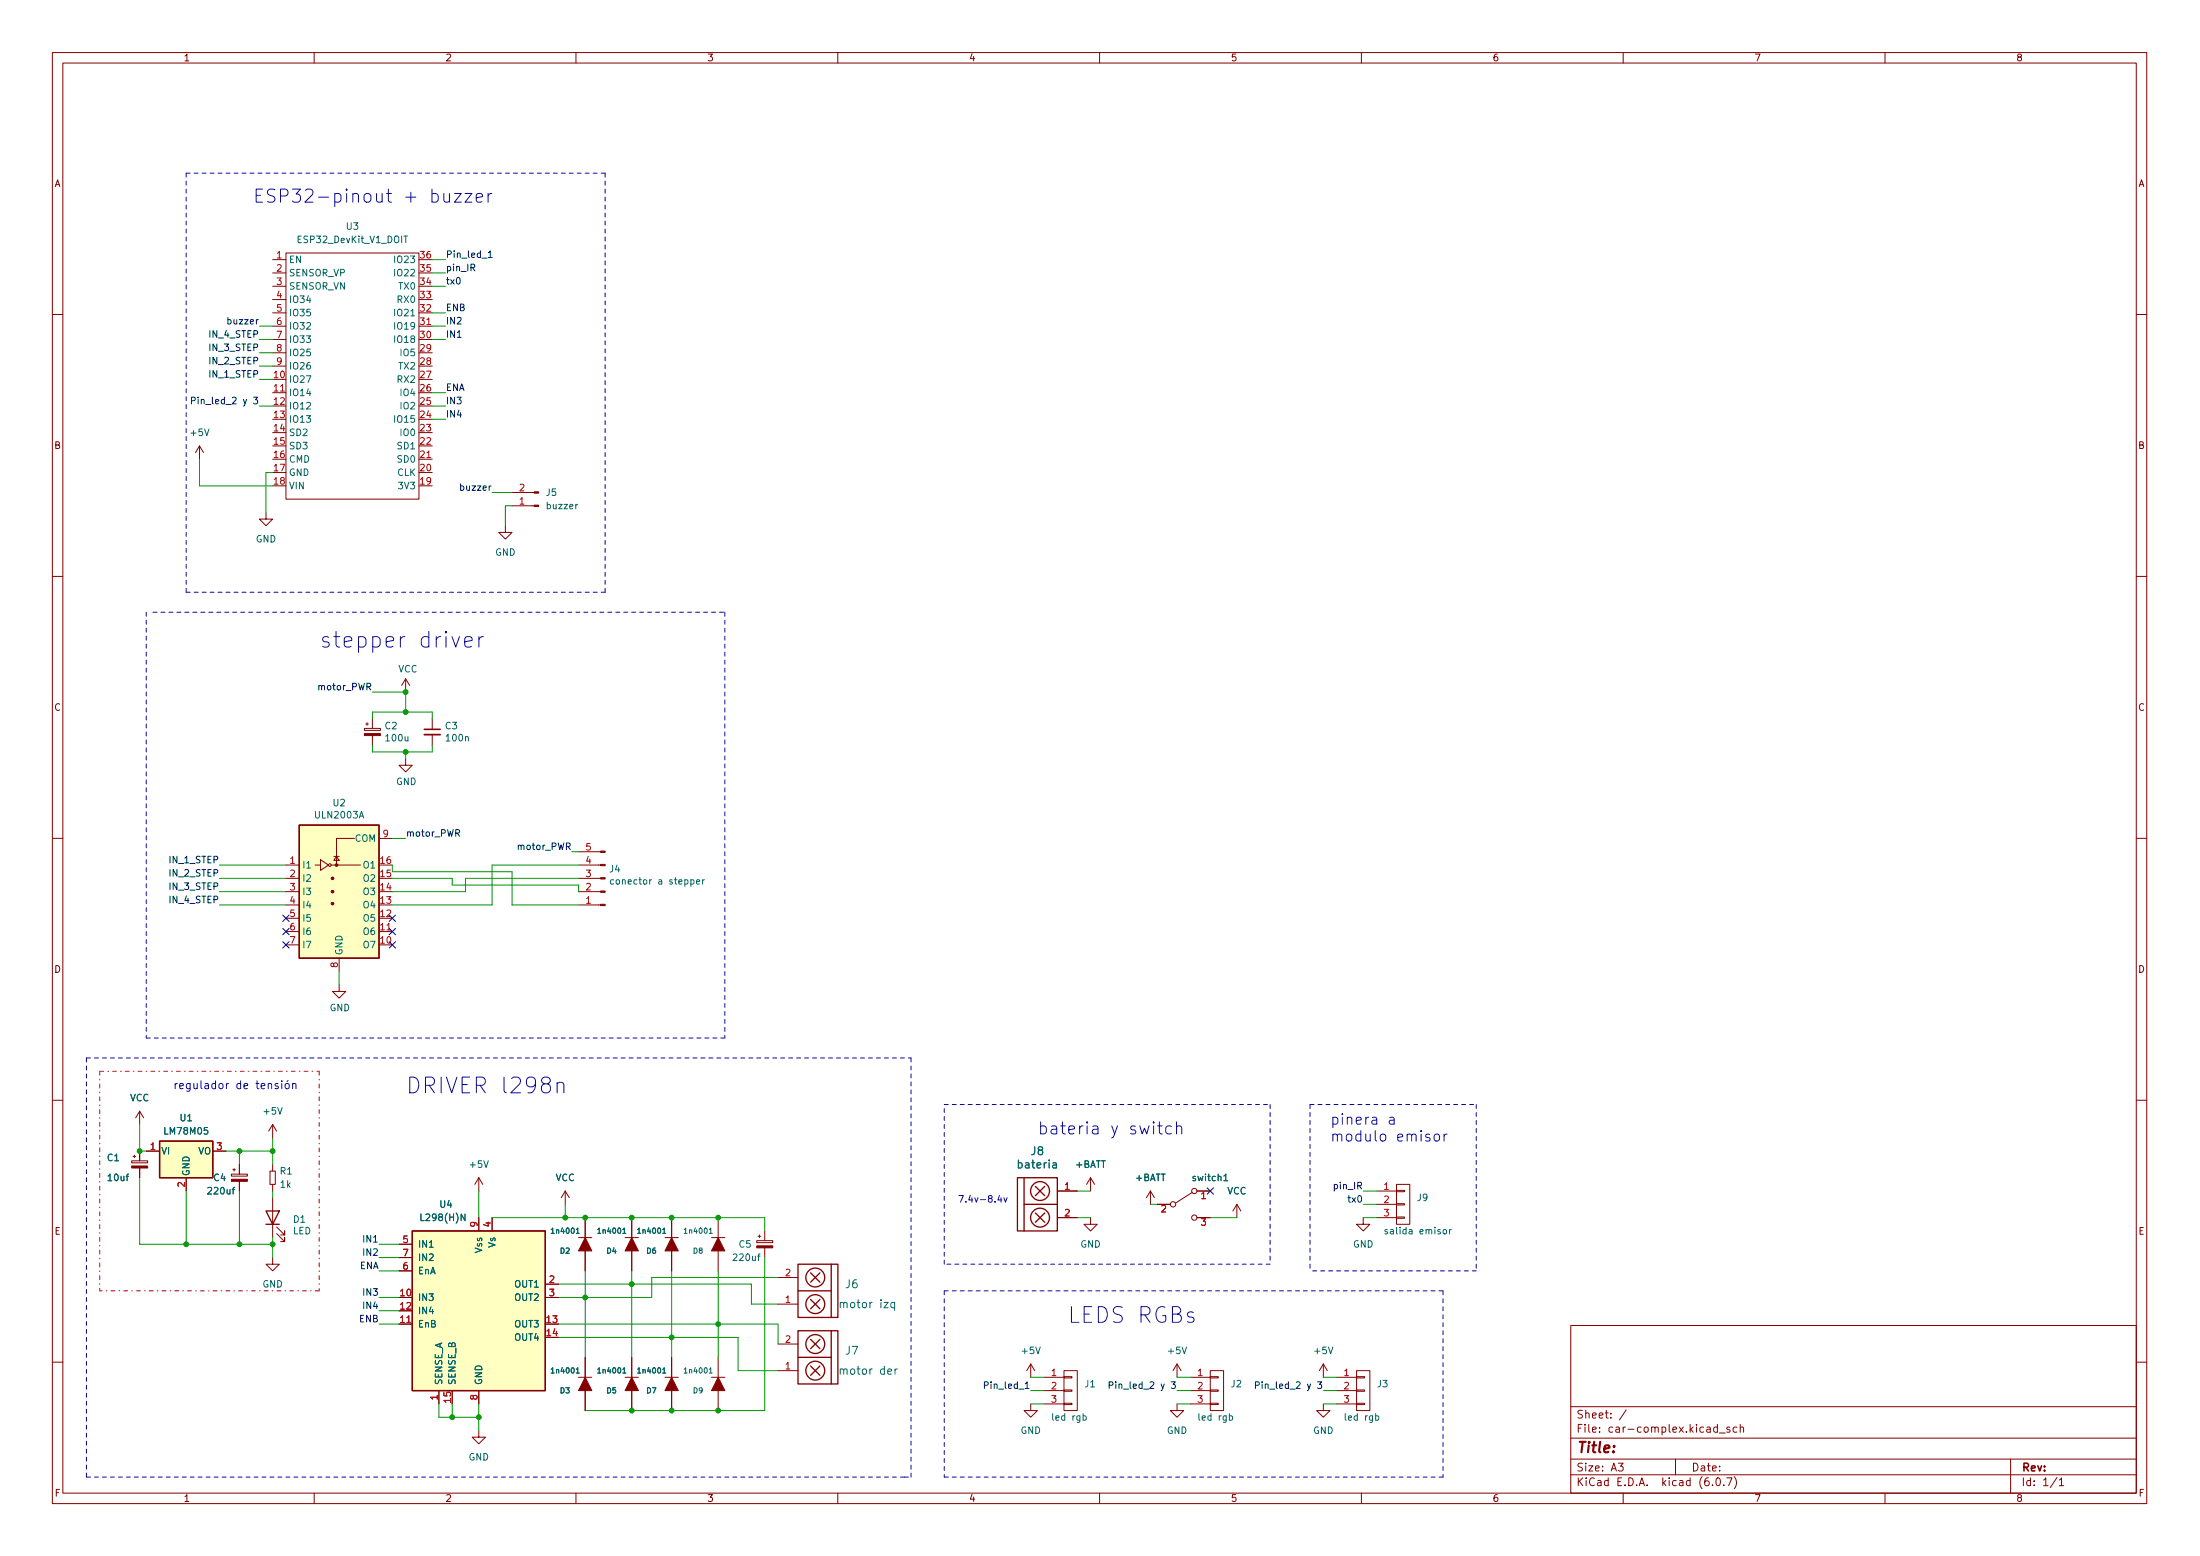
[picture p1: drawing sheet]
<svg xmlns="http://www.w3.org/2000/svg" width="420mm" height="297mm" viewBox="0 0 420 297" stroke-linecap="round" stroke-linejoin="round" font-family="sans-serif">
<g fill="none" stroke="#840000" stroke-width=".19">
<path d="M10 10h400v277h-400zM12 12h396v273h-396zM60 10v2M110 10v2M160 10v2M210 10v2M260 10v2M310 10v2M360 10v2M52.1 49.6h2.5M52.1 52.1h2.5M52.1 54.6h2.5"/>
<path d="M52.1 57.2h2.5M52.1 59.7h2.5M54.6 48.3h25.4v47h-25.4zM10 60h2M52.1 75h2.5M52.1 62.3h2.5M52.1 64.8h2.5M52.1 67.3h2.5M52.1 69.9h2.5M80 62.3h2.5M408 60h2M38.1 85.1l-.8 1.3"/>
<path d="M38.1 85.1v2.6M38.1 85.1l.8 1.3M50.8 97.8v1.3h1.3l-1.3 1.3-1.3-1.3h1.3M80 87.7h2.5M97.8 94h4.2M97.8 96.6h4.2M10 110h2M96.5 100.4v1.2h1.3l-1.3 1.3-1.3-1.3h1.3M408 110h2M69.6 139.1h3v.3h-3zM69.8 138.2h.6M70.1 138v.5"/>
<path d="M71.1 137.2v1.9M77.5 129.6l-.8 1.2M77.5 129.6v2.5M77.5 129.6l.7 1.2M82.5 137.2v2M71.1 140.4v1.9M77.5 144.8v1.3h1.2l-1.2 1.3-1.3-1.3h1.3M82.5 140.2v2.1M10 160h2M54.6 165.1h2.5M54.6 177.8h2.5M54.6 167.7h2.5"/>
<path d="M54.6 170.2h2.5M54.6 172.8h2.5M54.6 175.3h2.5M60.2 165.1h1M61.2 164.1l1.5 1-1.5 1.1zM63.2 165.1h5.6M63.8 163.5h1M64.3 163.5l.5 .7h-1zM67.7 160.1h-3.4v5M72.4 160.1h2.5M72.4 177.8h2.5M110.5 165.1h4.2"/>
<path d="M110.5 167.7h4.2M110.5 170.2h4.2M110.5 172.8h4.2M110.5 162.6h4.2M408 160h2M54.6 180.4h2.5M64.8 188v1.3h1.2l-1.2 1.2-1.3-1.2h1.3M64.8 182.9v2.6M10 210h2M26.7 212.1l-.8 1.3M26.7 212.1v2.6M26.7 219.7v1.9"/>
<path d="M26.7 212.1l.7 1.3M27.9 219.7h2.6M40.6 219.7h2.6M52.1 214.7l-.8 1.2M52.1 214.7v2.5M52.1 214.7l.7 1.2M408 210h2M25.1 221.6h3.1v.4h-3.1zM25.4 220.8h.5M25.7 220.5v.5M26.7 223v1.8M35.6 224.8v2.6"/>
<path d="M44.2 224.1h3v.4h-3zM44.4 223.3h.6M44.7 223v.6M45.7 222.3v1.8M45.7 225.5v1.9M51.6 223.6h1v2.5h-1zM52.1 222.3v1.3M52.1 226.1v1.3M52.1 228.6v7.7M52.8 235.5l1.6 1.5v-.7v.7h-.8M52.8 234.2l1.6 1.5v-.7v.7h-.8M76.2 237.5h2.5"/>
<path d="M91.4 224.8v2.6M91.4 232.4v2.6M91.4 224.8l-.7 1.3M91.4 224.8l.8 1.3M94 232.4v2.6M107.9 227.4l-.7 1.2M107.9 227.4v2.5M107.9 227.4l.8 1.2M110.5 236.3h2.5M111.8 232.4v3.9M111.8 238.8v3.8M119.4 236.3h2.5"/>
<path d="M120.6 232.4v3.9M120.6 238.8v3.8M127 236.3h2.5M128.3 232.4v3.9M128.3 238.8v3.8M135.9 236.3h2.5M137.2 232.4v3.9M137.2 238.8v3.8M144.5 236.8h3.1v.4h-3.1zM144.8 236h.5M145 235.7v.6M146 235v1.8"/>
<path d="M146 238.2v1.9M201.9 227.4h3.8M201.9 232.4h3.8M208.3 232.4v1.3h1.2l-1.2 1.3-1.3-1.3h1.3M208.3 224.8l-.8 1.3M208.3 224.8v2.6M208.3 224.8l.7 1.3M219.7 227.4l-.8 1.2M219.7 227.4v2.5M219.7 227.4l.8 1.2M221 229.9h2.5M227.7 227.6l-3.2 2.1"/>
<path d="M228.6 227.4h2.5M228.6 232.4h2.5M236.2 229.9l-.7 1.3M236.2 229.9v2.5M236.2 229.9l.8 1.3M260.3 232.4v1.3h1.3l-1.3 1.3-1.2-1.3h1.2M262.9 227.4h3.8M262.9 232.4h3.8M262.9 229.9h3.8M266.7 232.3h1.5v.3h-1.5zM266.7 229.8h1.5v.2h-1.5zM266.7 227.2h1.5v.3h-1.5z"/>
<path d="M266.7 226.1h2.5v7.6h-2.5zM52.1 240.1v1.2h1.2l-1.2 1.3-1.3-1.3h1.3M76.2 252.8h2.5M76.2 242.6h2.5M76.2 240.1h2.5M104.1 245.1h2.6M104.1 247.7h2.6M111.8 259.1v3.8M120.6 259.1v3.8M128.3 259.1v3.8M137.2 259.1v3.8M148.6 256.6h3.8"/>
<path d="M148.6 249h3.8M148.6 243.9h3.8M300 253h108v32h-108zM10 260h2M83.8 265.5v2.5M91.4 273.1v1.3h1.3l-1.3 1.2-1.2-1.2h1.2M91.4 265.5v2.5M110.5 262.9h2.5M111.8 265.5v3.8M119.4 262.9h2.5M120.6 265.5v3.8M127 262.9h2.5"/>
<path d="M128.3 265.5v3.8M135.9 262.9h2.5M137.2 265.5v3.8M148.6 261.7h3.8M196.8 268v1.3h1.3l-1.3 1.2-1.2-1.2h1.2M196.8 260.4l-.7 1.3M196.8 260.4v2.5M196.8 260.4l.8 1.3M199.4 262.9h3.8M199.4 265.5h3.8M199.4 268h3.8M203.2 267.9h1.5v.2h-1.5z"/>
<path d="M203.2 265.3h1.5v.3h-1.5zM203.2 262.8h1.5v.3h-1.5zM203.2 261.7h2.5v7.6h-2.5zM224.8 268v1.3h1.3l-1.3 1.2-1.3-1.2h1.3M224.8 260.4l-.8 1.3M224.8 260.4v2.5M224.8 260.4l.8 1.3M227.3 262.9h3.8M227.3 265.5h3.8M227.3 268h3.8M231.1 267.9h1.6v.2h-1.6zM231.1 265.3h1.6v.3h-1.6z"/>
<path d="M231.1 262.8h1.6v.3h-1.6zM231.1 261.7h2.6v7.6h-2.6zM252.7 268v1.3h1.3l-1.3 1.2-1.2-1.2h1.2M252.7 260.4l-.7 1.3M252.7 260.4v2.5M252.7 260.4l.8 1.3M255.3 262.9h3.8M255.3 265.5h3.8M255.3 268h3.8M259.1 267.9h1.5v.2h-1.5zM259.1 265.3h1.5v.3h-1.5zM259.1 262.8h1.5v.3h-1.5z"/>
<path d="M259.1 261.7h2.5v7.6h-2.5zM300 278.5h108M300 274.5h108M300 268.5h108M309.1 279.3h.9l-.5 .6 .4 .1v.7l-.2 .1-.6-.1M310.6 269.1l-1.3 2M320 278.5v3M328 272.5l-.4-.1-.3 .3 .1 .6h.6M328 271.9v1.5M328.4 273.6h1.1M330.3 272.5l-.3-.1-.2 .2 .1 .2 .4 .2v.3h-.5M331.7 272.5l-.4-.1-.3 .3 .1 .6h.6"/>
<path d="M332.4 272.6l.2-.2 .3 .1 .1 .9M332.4 271.9v1.5M384 278.5v6.5M408 260h2M60 285v2M110 285v2M160 285v2M210 285v2M260 285v2M300 281.5h108M310 285v2M327.1 283.5v.1"/>
<path d="M327.9 282.2l.2-.1a.8 .8 0 0 1 .5 .8 .8 .8 0 0 1-.5 .7 1 1 0 0 1-.2-1.4zM329.2 283.5v.1M329.8 282.1h1l-.7 1.5M331.2 281.9a1.72 1.72 0 0 1 0 2.3M360 285v2M392.9 282l-1.3 2M393.3 282.5l.4-.4v1.5M393.3 283.6h.8"/>
<circle cx="63" cy="165.1" r=".25"/>
<circle cx="224" cy="229.9" r=".51"/>
<circle cx="228.1" cy="227.4" r=".51"/>
<circle cx="228.1" cy="232.4" r=".51"/>
</g>
<g fill="#840000" stroke="#840000" stroke-width=".19">
<path d="M25.1 222.6h3.1v.4h-3.1z"/>
<path d="M102 93.9h.9v.2h-.9z"/>
<path d="M102 96.4h.9v.3h-.9z"/>
<path d="M44.2 225.1h3v.4h-3z"/>
<path d="M128.3 262.9l1.2 2.6h-2.5z"/>
<path d="M120.6 262.9l1.3 2.6h-2.5z"/>
<path d="M111.8 236.3l1.2 2.5h-2.5z"/>
<path d="M128.3 236.3l1.2 2.5h-2.5z"/>
<path d="M114.7 162.5h.9v.2h-.9z"/>
<path d="M114.7 165h.9v.3h-.9z"/>
<path d="M114.7 167.5h.9v.3h-.9z"/>
<path d="M114.7 170.1h.9v.2h-.9z"/>
<path d="M114.7 172.6h.9v.3h-.9z"/>
<path d="M120.6 236.3l1.3 2.5h-2.5z"/>
<path d="M111.8 262.9l1.2 2.6h-2.5z"/>
<path d="M144.5 237.8h3.1v.4h-3.1z"/>
<path d="M137.2 236.3l1.2 2.5h-2.5z"/>
<path d="M69.6 140h3v.4h-3z"/>
<path d="M137.2 262.9l1.2 2.6h-2.5z"/>
<circle cx="63.5" cy="172.5" r=".25"/>
<circle cx="63.5" cy="170.2" r=".25"/>
<circle cx="63.5" cy="167.7" r=".25"/>
<circle cx="64.3" cy="165.1" r=".25"/>
</g>
<g fill="none" stroke="#006464" stroke-width=".19">
<path d="M77.1 45.1h.8M117.2 168l-.4-.1-.2 .3 .1 .5h.5M133 168.4l.6-.2v-.2l-.4-.1-.2 .2 .1 .6h.5M134.2 167.9v.9M134.5 167.9l-.3 .3M110.1 235.4h.5M118.9 235.4h.6M126.6 235.4h.5M135.5 235.4h.5M233.7 224.5l.4-.4v1.3M233.7 225.4h.8M265 234.8l-.3-.1-.2 .2v.2l.5 .1v.3h-.5"/>
<path d="M275.7 234.8l.2-.1 .3 .1 .1 .5-.1 .2-.3 .1-.2-.2zM276.8 234.7v.9M277.2 234.7l-.4 .3M170.9 248.7l-.5-.1-.3 .3 .2 .7h.6M170.9 248.6v1.6M110.1 262.1h.5M118.9 262.1h.6M126.6 262.1h.5M135.5 262.1h.5M170.9 261.3v1M171.4 261.3l-.3 .1-.2 .2M206.8 270.3h.4l.3 .2-.2 .6h-.5"/>
<path d="M234.8 270.3h.4l.2 .2-.1 .6h-.5M262.7 270.3h.4l.2 .2-.1 .6h-.5"/>
</g>
<g fill="#ffffc2" stroke="#ffffc2" stroke-width=".19">
<path d="M78.7 235h25.4v30.5h-25.4z"/>
<path d="M57.1 157.5h15.3v25.4h-15.3z"/>
<path d="M30.5 217.8h10.1v7h-10.1z"/>
</g>
<g fill="none" stroke="#840000" stroke-width=".25">
<path d="M57.1 157.5h15.3v25.4h-15.3zM30.5 217.8h10.1v7h-10.1zM50.8 231.2h2.5l-1.2 2.5zM50.8 233.7h2.5M78.7 235h25.4v30.5h-25.4zM194.3 224.8h7.6v10.2h-7.6zM195.6 229.9h6.3M195.6 224.8v10.2M197.7 231.6l1.8 1.7M197.7 226.5l1.8 1.8M199.5 231.6l-1.8 1.7M199.5 226.5l-1.8 1.8"/>
<path d="M152.4 254h7.6v10.2h-7.6zM152.4 241.3h7.6v10.2h-7.6zM152.4 259.1h6.3M152.4 246.4h6.3M154.8 255.7l1.8 1.8M154.8 243l1.8 1.8M154.8 248.1l1.8 1.7M156.6 255.7l-1.8 1.8M156.6 243l-1.8 1.8M156.6 248.1l-1.8 1.7M158.7 241.3v10.2M158.7 254v10.2"/>
<path d="M154.8 260.8l1.8 1.7M156.6 260.8l-1.8 1.7"/>
<circle cx="198.6" cy="227.4" r="1.8"/>
<circle cx="198.6" cy="232.4" r="1.8"/>
<circle cx="155.7" cy="256.6" r="1.8"/>
<circle cx="155.7" cy="249" r="1.8"/>
<circle cx="155.7" cy="243.9" r="1.8"/>
<circle cx="155.7" cy="261.7" r="1.8"/>
</g>
<path d="M81 140.2h3.1" fill="none" stroke="#840000" stroke-width=".33"/>
<path d="M81 139.2h3.1" fill="none" stroke="#840000" stroke-width=".3"/>
<g fill="none" stroke="#0f0f0f" stroke-width=".19">
<path d="M93.3 48.2l.3-.3v1.3M93.3 49.2h.7M36.6 76.5l.6-.1 .1-.1-.1-.4-.6-.1v1.3M37.8 75.8v.1M37.8 76.3v.8M87 159h.6l.2-.2-.1-.3-.7-.1v1.2M87.3 159l.5 .6M188 264.5l.6-.1 .1-.2v-.3l-.7-.1v1.3M211.8 264.5l.6-.1 .2-.2-.1-.3-.7-.1v1.3M213.1 263.8v.1M213.1 264.2v.9M239.8 264.5l.6-.1 .1-.2-.1-.3-.6-.1v1.3"/>
<path d="M241 263.8v.1M241 264.2v.9"/>
</g>
<g fill="none" stroke="#0000c2" stroke-width=".19">
<path d="M84.8 36.9v1.3l.1 .3a.68 .68 0 0 0 .9-.1M85.8 36.9v1.7M86.8 36.9h1.3l-1.3 1.7h1.3M88.8 36.9h1.3l-1.3 1.7h1.3M91 37.8l1.1-.3-.1-.4-.7-.2-.3 .4 .1 1.2 .2 .1 .7-.1M93.2 36.9v1.7M93.9 36.9a.64 .64 0 0 0-.7 .5M88.8 122.5l1.4-.3-.2-.5-.8-.2-.3 .2-.1 .3v1.1l.1 .3 .3 .1 .8-.1M91.5 121.5v2M92.3 121.5a.77 .77 0 0 0-.8 .6M33.5 206.8v1M33.9 206.8l-.3 .1-.1 .2"/>
<path d="M34.3 207.3l.7-.1v-.3l-.5-.1-.2 .2 .1 .8h.6M36.3 206.8v1.2l-.3 .3h-.3M36.3 206.9l-.4-.1-.3 .3 .1 .7h.6M37 206.8l.1 1h.4l.2-.1M37.7 206.8v1M38.4 206.3v1.3l.2 .2M39.2 206.9h.5l.1 .9M39.8 207.2l-.5 .1a.29 .29 0 0 0-.2 .2 .29 .29 0 0 0 .2 .3h.5M41.2 206.9l-.5-.1-.2 .3 .1 .7h.6M41.2 206.3v1.5M42 206.9l.3-.1 .3 .3v.4l-.3 .3h-.3l-.2-.3zM43.2 206.8v1"/>
<path d="M43.7 206.8l-.3 .1-.2 .2M46 206.9l-.5-.1-.3 .3 .2 .7h.6M46 206.3v1.5M46.6 207.3l.7-.1-.1-.3-.4-.1-.2 .2 .1 .8h.5M48.9 206.8h.6M49.1 206.3v1.3l.4 .2M49.9 207.3l.7-.1-.1-.3-.4-.1-.2 .2 .1 .8h.5M51.2 207l.3-.2 .3 .1 .1 .9M51.2 206.8v1M53.1 206.9l-.4-.1-.2 .2 .1 .3 .5 .1v.4h-.6M53.8 206.3v.2M53.8 206.8v1"/>
<path d="M54.5 207l.2-.2 .5 .2v.5l-.1 .3h-.4l-.2-.1zM55 206.3l-.2 .2M55.9 207l.2-.2 .4 .1v.9M55.9 206.8v1M106.4 206.9a.74 .74 0 0 1 1.3 .1v1.6M106.4 206.6v2M221.1 214.9h.9M221.4 214.2v1.9l.1 .3 .5 .1M223.7 215l-.6-.1-.5 .5v.6l.2 .4 .3 .1 .6-.1M224.7 215.2a.57 .57 0 0 1 1 .1v1.2M224.7 214.2v2.3M265.4 213.4h.8l.1 1.2"/>
<path d="M266.3 213.8h-.7a.39 .39 0 0 0-.3 .4 .39 .39 0 0 0 .3 .4l.7-.1M274 216.7a.54 .54 0 0 1 .5-.2 .54 .54 0 0 1 .4 .4v.6a.54 .54 0 0 1-.5 .4 .54 .54 0 0 1-.5-.4zM275.8 216.5v1.3M276.4 216.5l-.4 .1-.2 .3M190.9 228.2l-.3 .9h.8M191.2 228.7v.8M191.7 228.7l.3 .8 .3-.8"/>
</g>
<path d="M19 204.5v41.9M19 204.5h42M61 204.5v41.9M61 246.4h-42" fill="none" stroke="#ff0025" stroke-width=".19" stroke-dasharray=".8 .8 .2 .8"/>
<g fill="none" stroke="#0000c2" stroke-width=".19" stroke-dasharray=".8 .8">
<path d="M35.6 33.1h80M115.6 33.1v80M27.9 116.9v81.3M29.2 116.9h109.2M35.6 113.1v-80M115.6 113.1h-80M138.4 116.9v81.3M138.4 198.2h-110.5M16.5 202h157.5M174 202v80M180.3 210.9h62.3M242.6 210.9v30.4"/>
<path d="M250.2 210.9h31.7M250.2 210.9v31.7M281.9 210.9v31.7M180.3 246.4v35.6M180.3 246.4h95.3M180.3 241.3v-30.4M242.6 241.3h-62.3M275.6 246.4v35.6M281.9 242.6h-31.7M16.5 282v-80M172.7 282h-156.2M172.7 282h1.3"/>
<path d="M275.6 282h-95.3"/>
</g>
<g fill="none" stroke="#009600" stroke-width=".19">
<path d="M82.5 54.6h2.6M82.5 49.6h2.6M82.5 52.1h2.6M82.5 59.7h2.6M49.5 62.3h2.6M49.5 64.8h2.6M49.5 77.5h2.6M49.5 69.9h2.6M49.5 72.4h2.6M49.5 67.3h2.6M82.5 62.3h2.6M82.5 75h2.6"/>
<path d="M82.5 64.8h2.6M82.5 77.5h2.6M38.1 87.7v5h14M52.1 90.2h-1.3v7.6M82.5 80h2.6M94 94h3.8M97.8 96.6h-1.3v3.8M71.1 132.1h6.4v3.8M71.1 137.2v-1.3h11.4v1.3M71.1 142.3v1.2h11.4v-1.2M77.5 143.5v1.3M41.9 165.1h12.7"/>
<path d="M41.9 170.2h12.7M41.9 167.7h12.7M41.9 172.8h12.7M74.9 167.7h11.5v1.2h24.1v1.3M74.9 165.1v1.3h22.9v6.4h12.7M74.9 160.1h2.6M109.2 162.6h1.3M110.5 165.1h-16.5v7.7h-19.1M110.5 167.7h-21.6v2.5h-14M64.8 185.5v2.5M26.7 214.7v5h1.2M43.2 219.7h8.9"/>
<path d="M45.7 219.7v2.6M52.1 217.2v5.1M26.7 224.8v12.7h25.4M35.6 227.4v10.1M45.7 227.4v10.1M52.1 227.4v1.2M52.1 236.3v3.8M72.4 237.5h3.8M91.4 227.4v5M94 232.4h52v2.6M107.9 229.9v2.5M205.7 232.4h2.6"/>
<path d="M205.7 227.4h2.6M219.7 229.9h1.3M231.1 232.4h5.1M260.3 232.4h2.6M260.3 227.4h2.6M260.3 229.9h2.6M72.4 250.2h3.8M72.4 242.6h3.8M72.4 240.1h3.8M72.4 252.8h3.8M72.4 247.7h3.8M106.7 245.1h36.8v3.9h5.1"/>
<path d="M106.7 255.3h34.3v6.4h7.6M106.7 252.8h41.9v3.8M111.8 242.6v16.5M120.6 242.6v16.5M128.3 242.6v16.5M137.2 242.6v16.5M146 240.1v29.2h-34.2M148.6 243.9h-24.1v3.8h-17.8M83.8 268v2.5h7.6M86.4 268v2.5M91.4 268v5.1M196.8 262.9h2.6"/>
<path d="M196.8 265.5h2.6M196.8 268h2.6M224.8 262.9h2.5M224.8 265.5h2.5M224.8 268h2.5M252.7 262.9h2.6M252.7 265.5h2.6M252.7 268h2.6"/>
</g>
<g fill="none" stroke="#000084" stroke-width=".19">
<path d="M54 174.7l1.2 1.2M54 177.2l1.2 1.2M54 179.8l1.2 1.2M55.2 174.7l-1.2 1.2M55.2 177.2l-1.2 1.2M55.2 179.8l-1.2 1.2M74.3 174.7l1.2 1.2M74.3 179.8l1.2 1.2M74.3 177.2l1.2 1.2M75.5 174.7l-1.2 1.2M75.5 179.8l-1.2 1.2M75.5 177.2l-1.2 1.2"/>
<path d="M230.5 226.8l1.2 1.2M231.7 226.8l-1.2 1.2"/>
</g>
<g fill="#009600" stroke="#009600" stroke-width=".19">
<circle cx="77.5" cy="143.5" r=".46"/>
<circle cx="77.5" cy="132.1" r=".46"/>
<circle cx="77.5" cy="135.9" r=".46"/>
<circle cx="35.6" cy="237.5" r=".46"/>
<circle cx="26.7" cy="219.7" r=".46"/>
<circle cx="52.1" cy="219.7" r=".46"/>
<circle cx="52.1" cy="237.5" r=".46"/>
<circle cx="45.7" cy="237.5" r=".46"/>
<circle cx="45.7" cy="219.7" r=".46"/>
<circle cx="137.2" cy="269.3" r=".46"/>
<circle cx="107.9" cy="232.4" r=".46"/>
<circle cx="137.2" cy="252.8" r=".46"/>
<circle cx="137.2" cy="232.4" r=".46"/>
<circle cx="128.3" cy="255.3" r=".46"/>
<circle cx="91.4" cy="270.5" r=".46"/>
<circle cx="120.6" cy="232.4" r=".46"/>
<circle cx="128.3" cy="232.4" r=".46"/>
<circle cx="120.6" cy="245.1" r=".46"/>
<circle cx="111.8" cy="247.7" r=".46"/>
<circle cx="111.8" cy="232.4" r=".46"/>
<circle cx="128.3" cy="269.3" r=".46"/>
<circle cx="120.6" cy="269.3" r=".46"/>
<circle cx="86.4" cy="270.5" r=".46"/>
</g>
<g font-size="4.2" fill="#0000c2">
<text x="61" y="123.7">stepper driver</text>
<text x="77.5" y="208.8">DRIVER l298n</text>
<text x="203.8" y="252.6">LEDS RGBs</text>
</g>
<text font-size="3.5" fill="#0000c2" x="48.3" y="38.7">ESP32-pinout + buzzer</text>
<text font-size="3.2" fill="#0000c2" x="198.1" y="216.6">bateria y switch</text>
<g font-size="2.8" fill="#0000c2">
<text x="254" y="214.7">pinera a</text>
<text x="254" y="217.9">modulo emisor</text>
</g>
<text font-size="2.8" fill="#840000" x="301" y="277.3">Title:</text>
<g font-size="2.1" fill="#006464">
<text x="196.9" y="220.5">J8</text>
<text x="194.6" y="223">bateria</text>
<text x="161.5" y="245.9">J6</text>
<text x="160.9" y="249.7">motor izq</text>
<text x="160.9" y="262.4">motor der</text>
<text x="161.5" y="258.6">J7</text>
</g>
<g font-size="2.1" fill="#840000">
<text x="301" y="273.5">File: car-complex.kicad_sch</text>
<text x="301" y="270.8">Sheet: /</text>
<text x="301" y="280.9">Size: A3</text>
<text x="323" y="280.9">Date:</text>
<text x="386" y="280.9">Rev:</text>
<text x="301" y="283.7">KiCad E.D.A. kicad (6.0.7)</text>
<text x="386" y="283.7">Id: 1/1</text>
</g>
<g font-size="1.8" fill="#840000">
<text x="35" y="11.7">1</text>
<text x="85" y="11.7">2</text>
<text x="135" y="11.7">3</text>
<text x="185" y="11.7">4</text>
<text x="235" y="11.7">5</text>
<text x="285" y="11.7">6</text>
<text x="335" y="11.7">7</text>
<text x="385" y="11.7">8</text>
<text x="10.3" y="35.7">A</text>
<text x="408.3" y="35.7">A</text>
<text x="10.3" y="85.7">B</text>
<text x="408.3" y="85.7">B</text>
<text x="10.3" y="135.7">C</text>
<text x="408.3" y="135.7">C</text>
<text x="10.3" y="185.7">D</text>
<text x="408.3" y="185.7">D</text>
<text x="10.4" y="235.7">E</text>
<text x="408.4" y="235.7">E</text>
<text x="10.4" y="285.7">F</text>
<text x="35" y="286.7">1</text>
<text x="85" y="286.7">2</text>
<text x="135" y="286.7">3</text>
<text x="185" y="286.7">4</text>
<text x="235" y="286.7">5</text>
<text x="285" y="286.7">6</text>
<text x="335" y="286.7">7</text>
<text x="385" y="286.7">8</text>
<text x="408.4" y="285.7">F</text>
</g>
<g font-size="1.8" fill="#006464">
<text x="57.1" y="46.4">ESP32_DevKit_V1_DOIT</text>
<text x="66.2" y="43.9">U3</text>
<text x="55.1" y="50.2">EN</text>
<text x="55.1" y="52.7">SENSOR_VP</text>
<text x="75.7" y="52.7">IO22</text>
<text x="75.7" y="50.2">IO23</text>
<text x="55.1" y="55.3">SENSOR_VN</text>
<text x="55.1" y="57.8">IO34</text>
<text x="76.1" y="57.8">RX0</text>
<text x="76.3" y="55.3">TX0</text>
<text x="55.1" y="60.4">IO35</text>
<text x="55.1" y="62.9">IO32</text>
<text x="55.1" y="65.4">IO33</text>
<text x="75.7" y="65.4">IO18</text>
<text x="75.7" y="62.9">IO19</text>
<text x="75.7" y="60.4">IO21</text>
<text x="55.1" y="68">IO25</text>
<text x="55.1" y="70.5">IO26</text>
<text x="76.3" y="70.5">TX2</text>
<text x="76.7" y="68">IO5</text>
<text x="55.1" y="73.1">IO27</text>
<text x="55.1" y="75.6">IO14</text>
<text x="76.1" y="73.1">RX2</text>
<text x="76.7" y="75.6">IO4</text>
<text x="36.5" y="83.2">+5V</text>
<text x="55.1" y="78.1">IO12</text>
<text x="55.1" y="80.7">IO13</text>
<text x="55.1" y="83.2">SD2</text>
<text x="75.7" y="80.7">IO15</text>
<text x="76.7" y="83.2">IO0</text>
<text x="76.7" y="78.1">IO2</text>
<text x="55.1" y="85.8">SD3</text>
<text x="55.1" y="88.3">CMD</text>
<text x="76.1" y="88.3">SD0</text>
<text x="76.1" y="85.8">SD1</text>
<text x="55.1" y="90.8">GND</text>
<text x="55.1" y="93.4">VIN</text>
<text x="75.9" y="90.8">CLK</text>
<text x="76.4" y="93.4">3V3</text>
<text x="104.3" y="94.7">J5</text>
<text x="104.5" y="97.2">buzzer</text>
<text x="48.8" y="103.5">GND</text>
<text x="94.6" y="106.1">GND</text>
<text x="76" y="128.4">VCC</text>
<text x="73.5" y="139.2">C2</text>
<text x="73.8" y="141.5">100u</text>
<text x="85.1" y="139.2">C3</text>
<text x="85.3" y="141.5">100n</text>
<text x="75.6" y="149.8">GND</text>
<text x="63.6" y="153.9">U2</text>
<text x="60.3" y="156.2">ULN2003A</text>
<text x="67.8" y="160.7">COM</text>
<text x="57.7" y="165.8">I1</text>
<text x="69.5" y="165.8">O1</text>
<text x="116.4" y="166.5">J4</text>
<text x="57.7" y="168.3">I2</text>
<text x="57.7" y="170.9">I3</text>
<text x="57.7" y="173.4">I4</text>
<text x="69.5" y="173.4">O4</text>
<text x="69.5" y="170.9">O3</text>
<text x="69.5" y="168.3">O2</text>
<text x="117.6" y="168.8">conector a stepper</text>
<text x="57.7" y="175.9">I5</text>
<text x="57.7" y="178.5">I6</text>
<text x="69.5" y="178.5">O6</text>
<text x="69.5" y="175.9">O5</text>
<text x="57.7" y="181">I7</text>
<text x="65.4" y="182.4" transform="rotate(-90 65.4 182.4)">GND</text>
<text x="69.5" y="181">O7</text>
<text x="62.9" y="193">GND</text>
<text x="24.8" y="210.2">VCC</text>
<text x="34.4" y="214">U1</text>
<text x="50.5" y="212.8">+5V</text>
<text x="20.5" y="221.7">C1</text>
<text x="30.7" y="220.4">VI</text>
<text x="31.6" y="216.6">LM78M05</text>
<text x="37.8" y="220.4">VO</text>
<text x="20.7" y="225.5">10uf</text>
<text x="36.2" y="224.6" transform="rotate(-90 36.2 224.6)">GND</text>
<text x="40.8" y="225.5">C4</text>
<text x="53.5" y="224.2">R1</text>
<text x="53.6" y="226.7">1k</text>
<text x="89.8" y="222.9">+5V</text>
<text x="106.1" y="225.5">VCC</text>
<text x="205.4" y="222.9">+BATT</text>
<text x="216.8" y="225.5">+BATT</text>
<text x="227.9" y="225.5">switch1</text>
<text x="39.9" y="228">220uf</text>
<text x="56.1" y="233.4">D1</text>
<text x="80.7" y="233.1">L298(H)N</text>
<text x="84" y="230.5">U4</text>
<text x="234.4" y="228">VCC</text>
<text x="270.7" y="229.3">J9</text>
<text x="55.9" y="235.6">LED</text>
<text x="79.8" y="238.2">IN1</text>
<text x="92.1" y="239.1" transform="rotate(-90 92.1 239.1)">Vss</text>
<text x="94.6" y="238.2" transform="rotate(-90 94.6 238.2)">Vs</text>
<text x="141.2" y="238.2">C5</text>
<text x="206.3" y="238.2">GND</text>
<text x="258.4" y="238.2">GND</text>
<text x="265.1" y="235.6">salida emisor</text>
<text x="50.1" y="245.8">GND</text>
<text x="79.8" y="243.2">EnA</text>
<text x="79.8" y="240.7">IN2</text>
<text x="98.4" y="245.8">OUT1</text>
<text x="140.2" y="240.7">220uf</text>
<text x="79.8" y="248.3">IN3</text>
<text x="79.8" y="250.9">IN4</text>
<text x="98.4" y="248.3">OUT2</text>
<text x="79.8" y="253.4">EnB</text>
<text x="98.4" y="253.4">OUT3</text>
<text x="98.4" y="255.9">OUT4</text>
<text x="195.3" y="258.5">+5V</text>
<text x="223.2" y="258.5">+5V</text>
<text x="251.1" y="258.5">+5V</text>
<text x="84.5" y="264.5" transform="rotate(-90 84.5 264.5)">SENSE_A</text>
<text x="87" y="264.5" transform="rotate(-90 87 264.5)">SENSE_B</text>
<text x="92.1" y="264.5" transform="rotate(-90 92.1 264.5)">GND</text>
<text x="207.2" y="264.8">J1</text>
<text x="235.1" y="264.8">J2</text>
<text x="263.1" y="264.8">J3</text>
<text x="194.9" y="273.7">GND</text>
<text x="201.3" y="271.2">led rgb</text>
<text x="222.8" y="273.7">GND</text>
<text x="229.2" y="271.2">led rgb</text>
<text x="250.8" y="273.7">GND</text>
<text x="257.1" y="271.2">led rgb</text>
<text x="89.5" y="278.8">GND</text>
</g>
<g font-size="1.8" fill="#a90000">
<text x="52.8" y="49.3">1</text>
<text x="52.8" y="51.9">2</text>
<text x="80.3" y="51.9">35</text>
<text x="80.3" y="49.3">36</text>
<text x="52.8" y="54.4">3</text>
<text x="52.8" y="56.9">4</text>
<text x="52.8" y="59.5">5</text>
<text x="80.3" y="54.4">34</text>
<text x="80.3" y="59.5">32</text>
<text x="80.3" y="56.9">33</text>
<text x="52.8" y="62">6</text>
<text x="52.8" y="64.6">7</text>
<text x="80.3" y="64.6">30</text>
<text x="80.3" y="62">31</text>
<text x="52.8" y="67.1">8</text>
<text x="52.8" y="69.6">9</text>
<text x="80.3" y="69.6">28</text>
<text x="80.3" y="67.1">29</text>
<text x="52.4" y="72.2">10</text>
<text x="52.4" y="74.7">11</text>
<text x="52.4" y="77.3">12</text>
<text x="80.3" y="77.3">25</text>
<text x="80.3" y="74.7">26</text>
<text x="80.3" y="72.2">27</text>
<text x="52.4" y="79.8">13</text>
<text x="52.4" y="82.3">14</text>
<text x="80.3" y="82.3">23</text>
<text x="80.3" y="79.8">24</text>
<text x="52.4" y="84.9">15</text>
<text x="52.4" y="87.4">16</text>
<text x="52.4" y="90">17</text>
<text x="80.3" y="90">20</text>
<text x="80.3" y="87.4">21</text>
<text x="80.3" y="84.9">22</text>
<text x="52.4" y="92.5">18</text>
<text x="80.3" y="92.5">19</text>
<text x="99.2" y="93.8">2</text>
<text x="99.2" y="96.3">1</text>
<text x="73.2" y="159.8">9</text>
<text x="55.4" y="164.9">1</text>
<text x="55.4" y="167.4">2</text>
<text x="72.7" y="167.4">15</text>
<text x="72.7" y="164.9">16</text>
<text x="111.9" y="167.4">3</text>
<text x="111.9" y="164.9">4</text>
<text x="111.9" y="162.3">5</text>
<text x="55.4" y="170">3</text>
<text x="55.4" y="172.5">4</text>
<text x="72.7" y="172.5">13</text>
<text x="72.7" y="170">14</text>
<text x="111.9" y="172.5">1</text>
<text x="111.9" y="170">2</text>
<text x="55.4" y="175">5</text>
<text x="55.4" y="177.6">6</text>
<text x="72.7" y="177.6">11</text>
<text x="72.7" y="175">12</text>
<text x="55.4" y="180.1">7</text>
<text x="64.5" y="184.7" transform="rotate(-90 64.5 184.7)">8</text>
<text x="72.7" y="180.1">10</text>
<text x="28.7" y="219.5">1</text>
<text x="41.4" y="219.5">3</text>
<text x="35.3" y="226.6" transform="rotate(-90 35.3 226.6)">2</text>
<text x="203.3" y="227.1">1</text>
<text x="264.3" y="227.1">1</text>
<text x="203.3" y="232.2">2</text>
<text x="221.8" y="231.4">2</text>
<text x="229.4" y="228.9">1</text>
<text x="229.4" y="234">3</text>
<text x="264.3" y="229.7">2</text>
<text x="264.3" y="232.2">3</text>
<text x="77" y="237.3">5</text>
<text x="77" y="239.8">7</text>
<text x="91.2" y="234.2" transform="rotate(-90 91.2 234.2)">9</text>
<text x="93.7" y="234.2" transform="rotate(-90 93.7 234.2)">4</text>
<text x="77" y="242.4">6</text>
<text x="104.9" y="244.9">2</text>
<text x="150" y="243.6">2</text>
<text x="76.5" y="247.4">10</text>
<text x="76.5" y="250">12</text>
<text x="104.9" y="247.4">3</text>
<text x="150" y="248.7">1</text>
<text x="76.5" y="252.5">11</text>
<text x="104.4" y="252.5">13</text>
<text x="104.4" y="255.1">14</text>
<text x="150" y="256.3">2</text>
<text x="150" y="261.4">1</text>
<text x="200.8" y="262.7">1</text>
<text x="228.7" y="262.7">1</text>
<text x="256.7" y="262.7">1</text>
<text x="83.6" y="267.2" transform="rotate(-90 83.6 267.2)">1</text>
<text x="86.1" y="267.7" transform="rotate(-90 86.1 267.7)">15</text>
<text x="91.2" y="267.2" transform="rotate(-90 91.2 267.2)">8</text>
<text x="200.8" y="265.2">2</text>
<text x="200.8" y="267.8">3</text>
<text x="228.7" y="265.2">2</text>
<text x="228.7" y="267.8">3</text>
<text x="256.7" y="265.2">2</text>
<text x="256.7" y="267.8">3</text>
</g>
<g font-size="1.8" fill="#0f0f0f">
<text x="85.1" y="49.2">Pin_led_1</text>
<text x="85.1" y="51.8">pin_IR</text>
<text x="85.1" y="54.3">tx0</text>
<text x="85.1" y="59.4">ENB</text>
<text x="40.2" y="64.5">IN_4_STEP</text>
<text x="43.9" y="61.9">buzzer</text>
<text x="85.1" y="64.5">IN1</text>
<text x="85.1" y="61.9">IN2</text>
<text x="40.2" y="67">IN_3_STEP</text>
<text x="40.2" y="69.5">IN_2_STEP</text>
<text x="38.3" y="77.2">Pin_led_2 y 3</text>
<text x="40.2" y="72.1">IN_1_STEP</text>
<text x="85.1" y="77.2">IN3</text>
<text x="85.1" y="74.6">ENA</text>
<text x="85.1" y="79.7">IN4</text>
<text x="88.4" y="93.7">buzzer</text>
<text x="61" y="131.8">motor_PWR</text>
<text x="77.5" y="159.7">motor_PWR</text>
<text x="32.6" y="167.3">IN_2_STEP</text>
<text x="32.6" y="164.8">IN_1_STEP</text>
<text x="99.1" y="162.2">motor_PWR</text>
<text x="32.6" y="169.9">IN_3_STEP</text>
<text x="32.6" y="172.4">IN_4_STEP</text>
<text x="254.9" y="227">pin_IR</text>
<text x="257.8" y="229.6">tx0</text>
<text x="69.6" y="239.7">IN2</text>
<text x="69.6" y="237.2">IN1</text>
<text x="68.7" y="242.3">ENA</text>
<text x="69.6" y="249.9">IN4</text>
<text x="69.6" y="247.3">IN3</text>
<text x="68.7" y="252.4">ENB</text>
<text x="188.6" y="265.1">Pin_led_1</text>
<text x="213.6" y="265.1">Pin_led_2 y 3</text>
<text x="241.5" y="265.1">Pin_led_2 y 3</text>
</g>
<text font-size="1.8" fill="#0000c2" x="182.9" y="229.6">7.4v-8.4v</text>
<g font-size="1.4" fill="#006464">
<text x="105.6" y="235.5">1n4001</text>
<text x="107" y="239.3">D2</text>
<text x="114.4" y="235.5">1n4001</text>
<text x="115.9" y="239.3">D4</text>
<text x="122.1" y="235.5">1n4001</text>
<text x="123.5" y="239.3">D6</text>
<text x="131" y="235.5">1n4001</text>
<text x="132.4" y="239.3">D8</text>
<text x="105.6" y="262.2">1n4001</text>
<text x="114.4" y="262.2">1n4001</text>
<text x="122.1" y="262.2">1n4001</text>
<text x="131" y="262.2">1n4001</text>
<text x="107" y="266">D3</text>
<text x="115.9" y="266">D5</text>
<text x="123.5" y="266">D7</text>
<text x="132.4" y="266">D9</text>
</g>
</svg>
